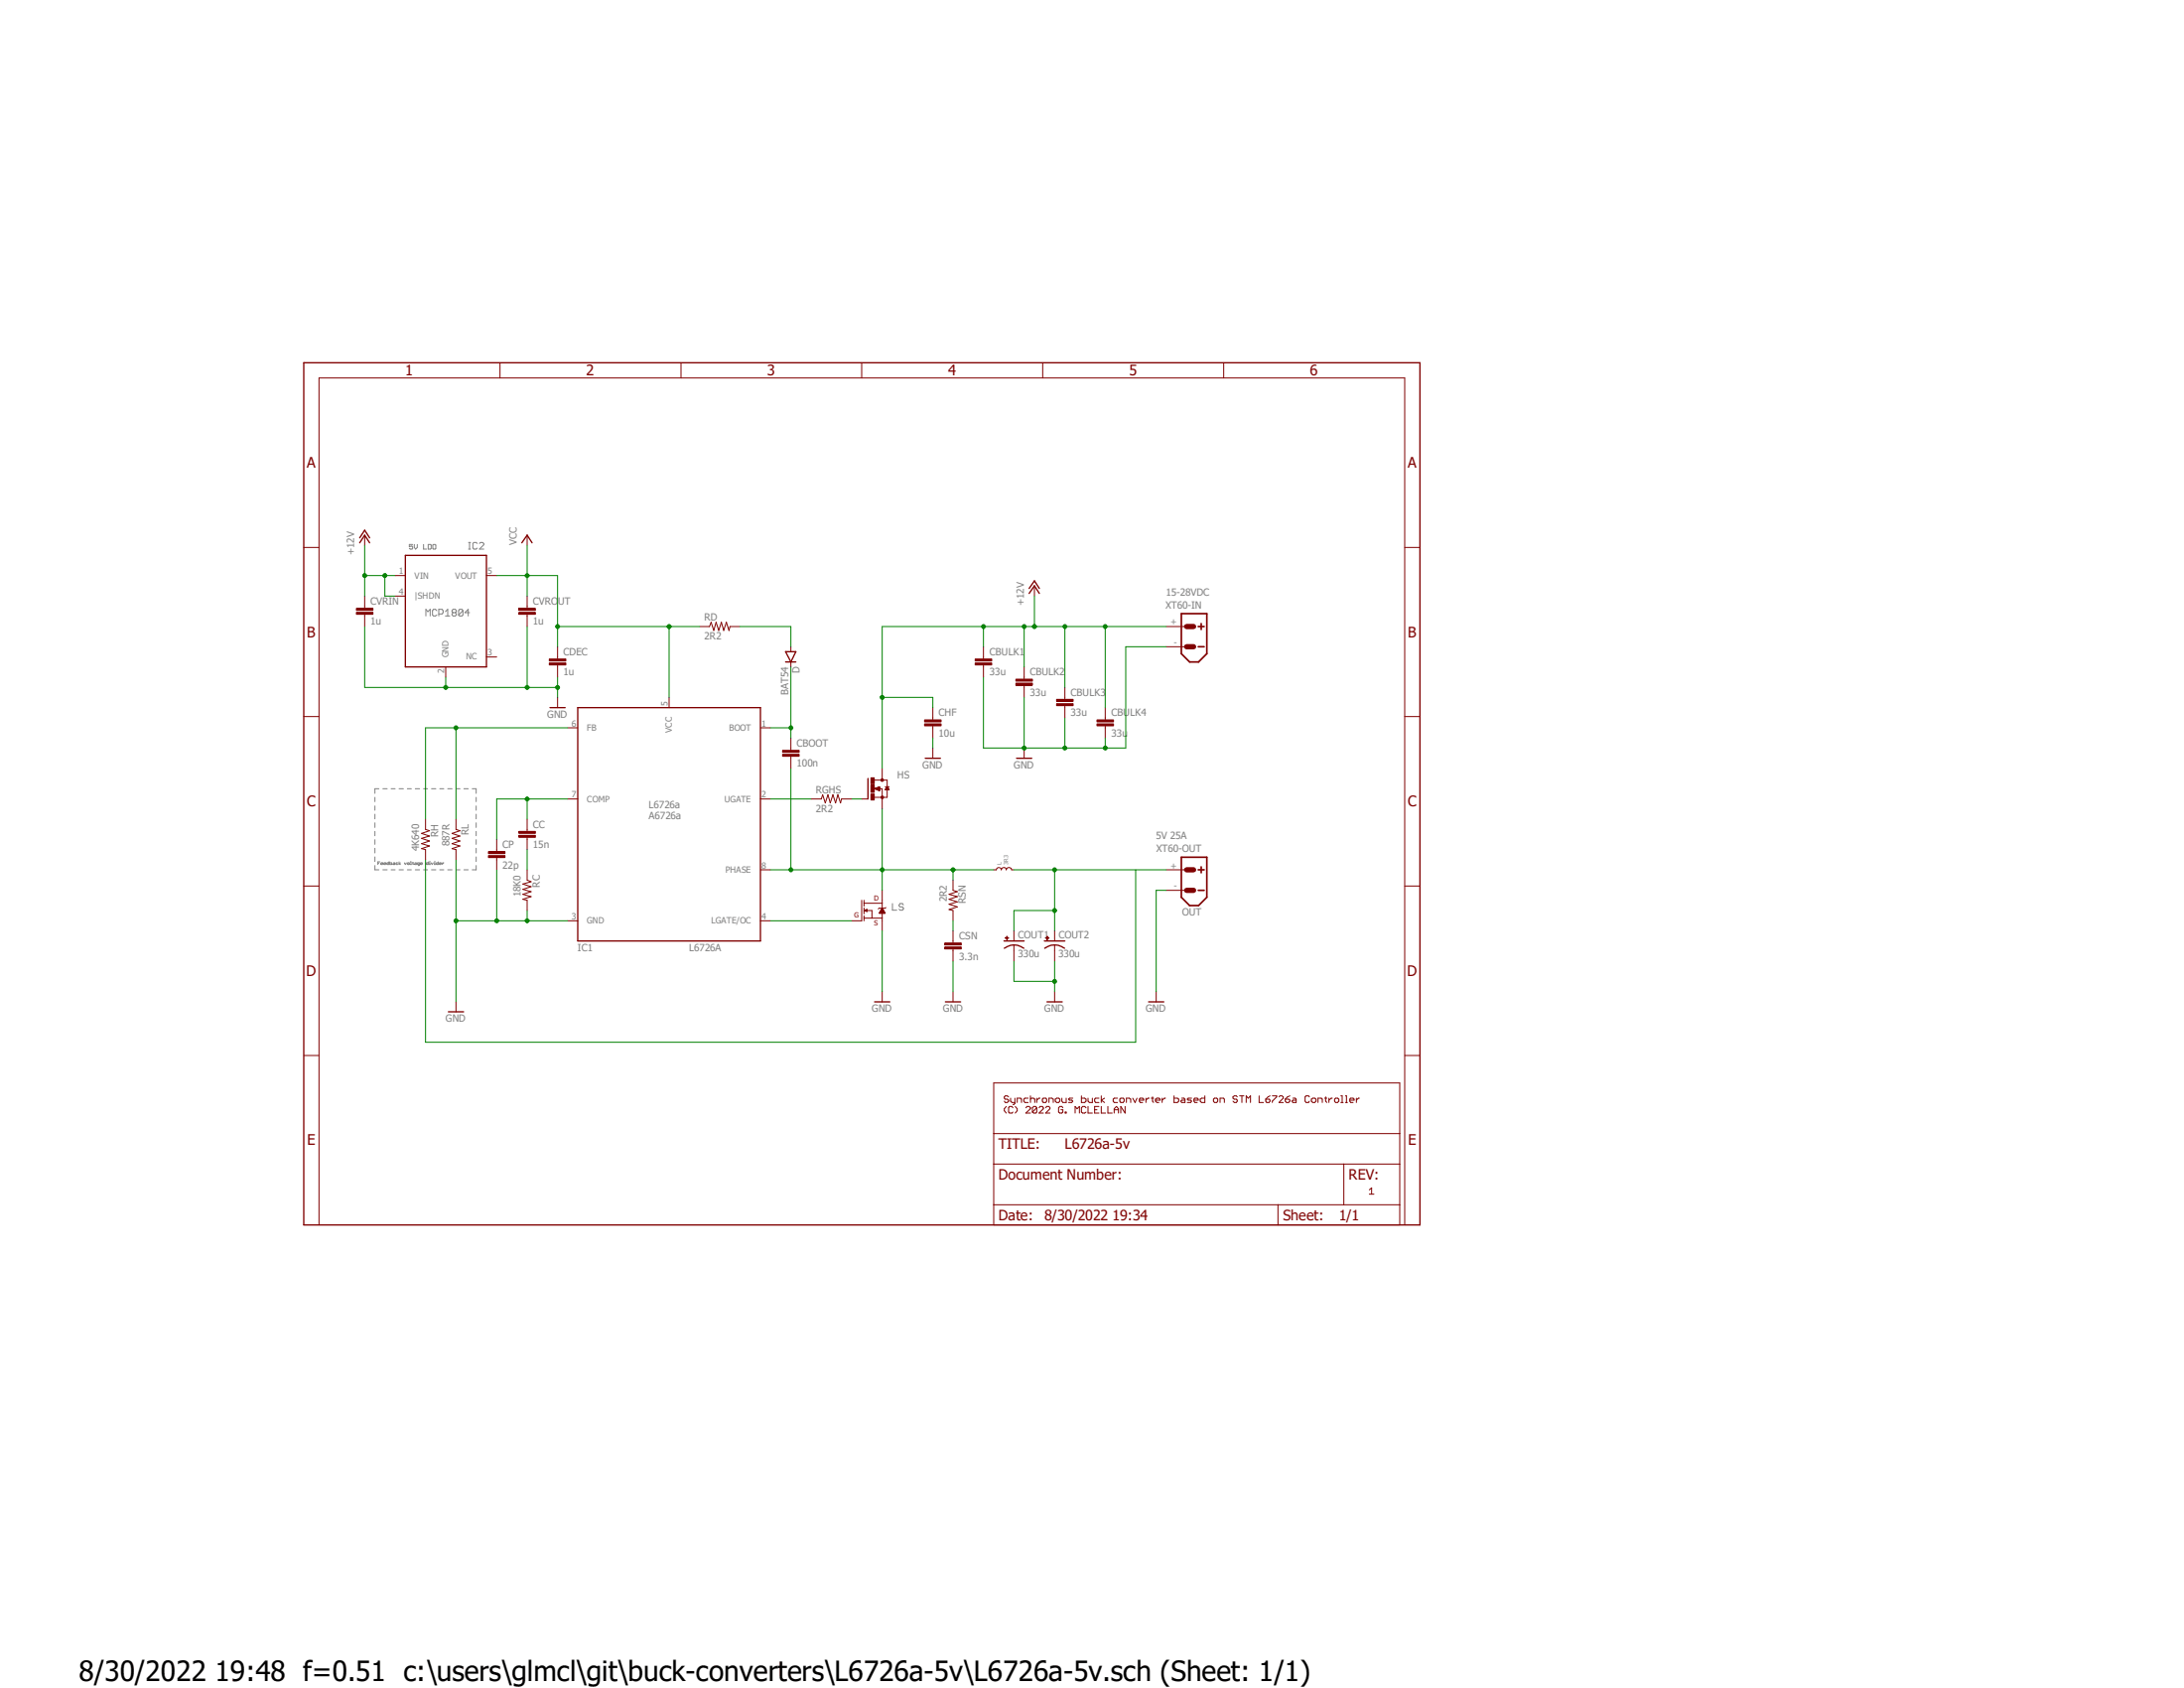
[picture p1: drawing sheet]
<svg xmlns="http://www.w3.org/2000/svg" width="279mm" height="216mm" viewBox="0 0 279 216" stroke-linecap="round" stroke-linejoin="round" font-family="sans-serif">
<g fill="none" stroke="#808080" stroke-width=".13">
<path d="M52.8 69.6h-.4v.3l.2-.1 .2 .1-.1 .3-.3-.1M53 69.6v.4l.2 .2 .2-.2v-.4M54.2 69.6v.6h.4M54.5 78.8v-.9l.2 .3 .3-.3v.9M54.8 69.6h.3l.1 .1v.4l-.1 .1h-.3zM55.4 69.7l.1-.1 .3 .1v.4l-.1 .1-.3-.1zM55.9 78.1l-.2-.2h-.2l-.2 .2v.6l.2 .1h.2l.2-.1M56.1 78.5h.5l.1-.1v-.3l-.1-.2h-.5v.9M57 78.8h.5M57 78.2l.3-.3v.9M58 78.4l-.2-.2 .2-.3h.3l.1 .2-.1 .3M58 78.4l-.2 .1 .2 .3h.3l.1-.1-.1-.3"/>
<path d="M58 78.4h.3M59.2 78.1l-.1-.2h-.3l-.1 .2v.6M59.2 78.1v.6l-.1 .1h-.3l-.1-.1M59.2 78.1l-.5 .6M59.9 70.2h.3M59.9 69.4h.3M60.1 78.4h-.6l.4-.5v.9M60.1 69.4v.8M61 69.5l-.1-.1h-.3l-.1 .1v.6l.1 .1h.3l.1-.1M61.3 69.5l.2-.1h.2l.2 .1v.2l-.6 .5h.6M48 110.7v.6h.5M48 102v.5"/>
<path d="M48 103.1v.5M48 104.1v.6M48 105.2v.6M48 106.3v.6M48 107.4v.6M48 108.5v.6M48 109.6v.6M48.3 110.4h.2M48.5 100.9h-.5v.6M48.6 110.2h-.3v.4M48.7 110.5h.3l-.1-.1h-.2v.1l.2 .1M49 100.9h.5"/>
<path d="M49 111.3h.5M49.1 110.5h.3l-.1-.1h-.2v.1l.2 .1M49.7 110.2v.4l-.2-.1v-.1h.2M49.9 110.2v.4l.2-.1v-.1h-.2M50 100.9h.5M50 111.3h.5M50.3 110.4h.2v.2l-.3-.1h.3M50.9 110.4h-.2v.2h.2M51.1 100.9h.5M51.1 111.3h.5M51.1 110.2v.4M51.2 110.4l-.1 .1 .1 .1"/>
<path d="M51.7 110.4l.2 .2 .1-.2M52.1 100.9h.5M52.1 111.3h.5M52.1 110.4h.2l.1 .1-.2 .1zM52.5 110.2h.1v.4M52.5 110.6h.1M52.7 110.4h.2M52.8 110.3l.1 .3M53.1 110.4h.2v.2l-.3-.1h.3M53.1 100.9h.6M53.1 111.3h.6M53.6 110.6l-.2-.1v-.1h.2v.3h-.1"/>
<path d="M53.8 110.5h.2v-.1h-.2v.1l.2 .1M54.2 100.9h.5M54.2 111.3h.5M54.8 110.2v.4l-.3-.1v-.1h.3M54.9 110.6h.1M54.9 110.4h.1v.2M55 110.2h.1M55.2 110.4l.1 .2 .1-.2M55.2 100.9h.6M55.2 111.3h.6M55.5 110.6h.2M55.5 110.4h.1v.2"/>
<path d="M55.6 110.2h.1M56 110.2v.4l-.2-.1v-.1h.2M56.2 110.5h.2v-.1h-.2v.1l.2 .1M56.3 100.9h.5M56.3 111.3h.5M56.6 110.4v.2M56.8 110.4l-.2 .1M57.3 100.9h.5M57.3 111.3h.5M58.3 100.9h.5M58.3 111.3h.5M59.4 100.9h.5"/>
<path d="M59.4 111.3h.5M60.4 100.9h.5v.6M60.9 102v.5M60.9 103.1v.5M60.9 104.1v.6M60.9 105.2v.6M60.9 106.3v.6M60.9 107.4v.6M60.9 108.5v.6M60.9 109.6v.6M60.9 110.7v.6h-.5M114.2 115.6v.8h.5"/>
<path d="M115.6 115.7l-.2-.1h-.3l-.1 .3 .1 .1h.3l.2 .1v.2l-.2 .1h-.3l-.1-.1"/>
</g>
<g fill="none" stroke="#800000" stroke-width=".13">
<path d="M45.6 78.3h2.1v.3h-2.1zM45.6 77.8h2.1v.3h-2.1zM46.7 68.5v1.3M46.7 76.2v1.6M46.7 78.6v1.5M66.4 78.3h2.1v.3h-2.1zM66.4 77.8h2.1v.3h-2.1zM67.4 68.5v1.3M67.4 76.2v1.6M67.4 78.6v1.5M132.3 74.9v1.3M70.3 84.8h2.1v.2h-2.1z"/>
<path d="M70.3 84.3h2.1v.2h-2.1zM71.3 82.7v1.6M71.3 85v1.6M71.3 89.2v1.3M72.6 93.1h1.3M85.6 89.2v1.3M89.5 80.1h1.3l.2-.5 .3 1 .3-1 .3 1 .4-1 .3 1 .3-1 .4 1 .1-.5h1.3M97.3 93.1h1.3M100.1 96.5h2.1v.2h-2.1zM100.1 96h2.1v.2h-2.1zM101.2 82.7v.7M101.2 84.7v.6"/>
<path d="M101.2 94.4v1.6M101.2 96.7v1.6M118.3 92.6h2.1v.2h-2.1zM118.3 92.1h2.1v.2h-2.1zM119.3 90.5v1.6M119.3 92.8v1.6M119.3 95.7v1.3M72.6 102.2h1.3M72.6 117.8h1.3M97.3 102.2h1.3M97.3 111.3h1.3M97.3 117.8h1.3"/>
<path d="M103.8 102.2h1.3l.1-.6 .4 1.1 .3-1.1 .3 1.1 .4-1.1 .3 1.1 .3-1.1 .3 1.1 .2-.5h1.3M121.9 112.6v1.3l.6 .1-1.1 .4 1.1 .3-1.1 .3 1.1 .4-1.1 .3 1.1 .3-1.1 .3 .5 .2v1.3M121.9 119v1.6M112.9 126.8v1.3M120.9 121.1h2.1v.3h-2.1zM120.9 120.6h2.1v.3h-2.1zM121.9 121.4v1.5M121.9 126.8v1.3M129.7 120.9v.7M128.7 141.5l-.2 .3v.3l.2 .3M129 140.3l-.1-.1h-.3l-.1 .1v.2l.1 .1h.3l.1 .1-.1 .3h-.3l-.1-.2M129.3 140.5v.3l.2 .2h.3"/>
<path d="M129.6 141.7l-.1-.2h-.3l-.2 .2v.5l.2 .2h.3l.1-.2M129.8 140.5v.6l-.2 .2M129.9 141.5l.2 .3v.3l-.2 .3M130.1 141v-.5h.5l.1 .1v.4M131.2 141.7l.2-.2h.3l.1 .2v.1l-.6 .6h.6M131.5 140.5h-.4l-.1 .1v.2l.1 .2h.4M131.8 140.6l.2-.1h.2l.2 .1v.4M131.8 140.2v.8M132.6 140.5v.5M132.6 141.7v.5l-.1 .2h-.3l-.1-.2M132.6 141.7l-.1-.2h-.3l-.1 .2v.5M132.6 141.7l-.5 .5"/>
<path d="M132.9 141.7l.2-.2h.2l.2 .3-.6 .6h.6M133.1 140.5h-.2l-.3 .2M133.3 140.6l.2-.1h.3l.1 .1v.2l-.1 .2h-.3l-.2-.2zM133.8 141.7l.1-.2h.3l.1 .3-.5 .6h.5M134.2 141v-.5h.4l.1 .1v.4M135 140.6l.2-.1h.2l.2 .1v.2l-.2 .2h-.2l-.2-.2zM135.8 140.5v.3l.2 .2h.4v-.5M136 141.7l-.2-.2h-.2l-.2 .2v.5l.2 .2h.2l.2-.2v-.3h-.3M136.3 142.2h.1v.2h-.1zM137.2 140.5h-.4l-.1 .1 .5 .2-.1 .2h-.4M137.5 142.4v-.9l.3 .3 .3-.3v.9M138.3 140.2v.8h.5l.1-.2v-.2l-.1-.1h-.5"/>
<path d="M138.9 141.7l-.1-.2h-.3l-.2 .2v.5l.2 .2h.3l.1-.2M139.2 140.5v.3l.2 .2h.3v-.5M139.2 141.5v.9h.5M140 141.9h.3M140.6 140.5h-.4l-.2 .1v.2l.2 .2h.4M140.6 141.5h-.6v.9h.6M140.9 140.2v.8M140.9 141.5v.9h.5M141.3 140.5l-.4 .2 .4 .3M141.7 141.5v.9h.6M142.5 141.9h.6M142.5 142.4v-.6l.3-.3 .3 .3v.6"/>
<path d="M143 140.5h-.5l-.1 .1v.2l.1 .2h.5M143.3 140.6l.1-.1h.3l.1 .1v.2l-.1 .2h-.3l-.1-.2zM143.9 141.5v.9l-.5-.9v.9M144.1 141v-.5h.4l.2 .1v.4M144.9 140.5l.3 .5 .3-.5M145.8 140.7h.5l-.1-.2h-.3l-.1 .1v.2l.1 .2h.3M146.6 140.5v.5M147 140.5h-.1l-.3 .2M147.3 140.5h.3M147.4 140.3v.5l.2 .2M147.8 140.7h.6v-.1l-.1-.1h-.3l-.2 .1v.2l.2 .2h.3M148.7 140.5v.5"/>
<path d="M149.1 140.5h-.1l-.3 .2M150.2 140.2v.8h.4l.2-.2v-.2l-.2-.1h-.4M151.2 140.5h.3l.1 .1v.4h-.4l-.2-.2 .2-.1h.4M152.4 140.5h-.4l-.1 .1 .5 .2-.1 .2h-.4M152.7 140.7h.6l-.1-.2h-.3l-.2 .1v.2l.2 .2h.3M154.1 140.2v.8h-.4l-.2-.2v-.2l.2-.1h.4M155.2 140.6l.2-.1h.3l.1 .1v.2l-.1 .2h-.3l-.2-.2zM156.1 141v-.5h.4l.1 .1v.4M158.3 140.3l-.1-.1h-.3l-.2 .1v.2l.6 .2-.1 .3h-.3l-.2-.2M158.6 140.2h.5M158.9 140.2v.8M159.4 141v-.8l.3 .3 .3-.3v.8"/>
<path d="M161.1 140.2v.8h.5M161.9 140.6h.4l.2 .2-.2 .2h-.2l-.2-.2zM162.5 140.2l-.6 .4M162.8 140.2h.5v.1l-.5 .5v.2M163.6 140.3l.1-.1h.3l.2 .1v.2l-.6 .5h.6M164.4 140.6h.4l.2 .1v.1l-.2 .2h-.2l-.2-.2zM165 140.2l-.3 .1-.3 .3M165.4 140.5h.3l.1 .1v.4h-.4l-.1-.2 .1-.1h.4M167.5 140.3l-.1-.1h-.3l-.1 .1v.5l.1 .2h.3l.1-.2M167.8 140.6l.1-.1h.3l.2 .1v.2l-.2 .2h-.3l-.1-.2zM168.6 141v-.5h.4l.2 .1v.4M169.5 140.5h.3"/>
<path d="M169.6 140.3v.5l.2 .2M170 140.5v.5M170.4 140.5h-.1l-.3 .2M170.7 140.6l.2-.1h.2l.2 .1v.2l-.2 .2h-.2l-.2-.2zM171.5 140.2h.2v.8M171.5 141h.3M172.1 140.2h.2v.8M172.1 141h.3M172.7 140.7h.5l-.1-.2h-.3l-.1 .1v.2l.1 .2h.3M173.5 140.5v.5M173.9 140.5h-.1l-.3 .2M175.2 152.2l.3-.3v.8"/>
<path d="M175.2 152.7h.6"/>
</g>
<g fill="none" stroke="#800000" stroke-width=".17">
<path d="M46 69.4l.7-.9 .6 .9M46 68.8l.7-1 .6 1M66.8 69.4l.6-.9 .7 .9M131.7 75.9l.6-1 .7 1M131.7 75.3l.6-1 .7 1M70.4 90.5h1.9M73.9 90.5h23.4v29.9h-23.4zM100.5 83.4h1.3l-.6 1.3zM100.5 84.7h1.3M118.4 97h1.9M111.9 128.1h1.9M120.9 128.1h2"/>
<path d="M128.4 120.4h2.6M128.5 121.3a2.05 2.05 0 0 1 2.5 0"/>
</g>
<path d="M45.6 78.4h2.1M45.6 77.9h2.1M66.4 78.4h2.1M66.4 77.9h2.1M70.3 84.9h2.1M70.3 84.4h2.1M100.1 96.6h2.1M100.1 96.1h2.1M118.3 92.7h2.1M118.3 92.2h2.1M120.9 121.2h2.1M120.9 120.7h2.1" fill="none" stroke="#800000" stroke-width=".25"/>
<path d="M128.6 119.9h.4v.1h-.4z" fill-rule="evenodd" fill="#800000"/>
<path d="M128.6 119.9h.4v.1h-.4z" fill="none" stroke="#800000" stroke-width=".13"/>
<path d="M128.8 119.8h.1v.4h-.1z" fill-rule="evenodd" fill="#800000"/>
<path d="M131 95.7v1.3M128.8 119.8h.1v.4h-.1zM129.7 119v1.4M129.7 121.6v1.3M134.9 120.9v.7" fill="none" stroke="#800000" stroke-width=".13"/>
<path d="M130 97h2M133.6 120.4h2.6M133.6 121.3a2.12 2.12 0 0 1 2.6 0" fill="none" stroke="#800000" stroke-width=".17"/>
<path d="M133.8 119.9h.4v.1h-.4z" fill-rule="evenodd" fill="#800000"/>
<path d="M133.8 119.9h.4v.1h-.4z" fill="none" stroke="#800000" stroke-width=".13"/>
<path d="M133.9 119.8h.1v.4h-.1z" fill-rule="evenodd" fill="#800000"/>
<g fill="none" stroke="#800000" stroke-width=".13">
<path d="M111.8 99.8h1.7v.8M112.9 99.6v.2M124.8 84.8h2.1v.2h-2.1zM124.8 84.3h2.1v.2h-2.1zM125.8 82.7v1.6M125.8 85v1.6M130 87.4h2.1v.2h-2.1zM130 86.9h2.1v.2h-2.1zM131 85.3v1.6M131 87.6v1.6M135.2 90h2.1v.3h-2.1zM135.2 89.5h2.1v.2h-2.1z"/>
<path d="M136.2 87.9v1.6M136.2 90.3v1.5M140.3 92.6h2.2v.2h-2.2zM140.3 92.1h2.2v.2h-2.2zM141.4 90.5v1.6M141.4 92.8v1.6M149.2 80.1h2.6M149.2 82.7h2.6M54.4 104.8v1.3l.5 .2-1 .3 1 .3-1 .3 1 .4-1 .3 1 .3-1 .3 .5 .2v1.3M58.3 104.8v1.3l.5 .2-1 .3 1 .3-1 .3 1 .4-1 .3 1 .3-1 .3 .5 .2v1.3M62.5 109.4h2.1v.3h-2.1zM62.5 108.9h2.1v.3h-2.1z"/>
<path d="M63.5 107.4v1.5M63.5 109.7v1.6M66.4 106.8h2.1v.3h-2.1zM66.4 106.3h2.1v.3h-2.1zM67.4 104.8v1.5M67.4 107.1v1.6M67.4 111.3v1.3l.5 .2-1 .3 1 .3-1 .3 1 .3-1 .4 1 .3-1 .3 .5 .1v1.4M110.2 115.1v2.7h-1.2M110.2 102.2h.8M110.5 115.1v.8M110.5 116.1v.8M110.5 117.1v.7"/>
<path d="M110.5 117.4h2.4M110.5 115.5h2.4M110.5 116.5l.4-.2v.3zM110.6 116.5h.9v.9M110.6 116.4h.3M110.7 116.5h.2M110.7 116.4h.2M110.8 116.5h.1M110.9 116.3h.1M111.8 100.9h1.1v1.3M112.5 116.8h.7M112.5 116.7h.7"/>
<path d="M112.6 116.7h.6M112.6 116.6h.5M112.6 116.5h.5M112.7 116.5h.3M112.7 116.4h.3M112.7 116.3h.2M112.8 116.3h.1M112.8 116.2h.1M112.9 113.9v2.3M112.9 116.8v2.2M112.9 116.2l.3 .6h-.7zM113.2 100.6h.5"/>
<path d="M113.3 116.1l-.1 .1h-.7h-.1M113.5 101v1h-1.7M127.1 111.3h.4a.32 .32 0 0 1 .3-.3 .32 .32 0 0 1 .3 .3 .32 .32 0 0 1 .3-.3 .32 .32 0 0 1 .3 .3 .34 .34 0 0 1 .4-.3 .34 .34 0 0 1 .3 .3h.3M133.9 119.8h.1v.4h-.1zM134.9 119v1.4M149.2 111.3h2.6M149.2 113.9h2.6M58.3 128.1v1.3M134.9 121.6v1.3M134.9 126.8v1.3M147.9 126.8v1.3"/>
</g>
<path d="M111 99.6v2.6M57.4 129.4h1.9M133.9 128.1h2M146.9 128.1h2" fill="none" stroke="#800000" stroke-width=".17"/>
<path d="M124.8 84.9h2.1M124.8 84.4h2.1M130 87.5h2.1M130 87h2.1M135.2 90.1h2.1M135.2 89.6h2.1M140.3 92.7h2.2M140.3 92.2h2.2M62.5 109.6h2.1M62.5 109.1h2.1M66.4 107h2.1M66.4 106.5h2.1" fill="none" stroke="#800000" stroke-width=".25"/>
<path d="M151.1 78.5h3.3v5.1l-1.1 1.1h-1.1l-1.1-1.1zM153.7 79.8v.7M153.3 80.1h.8M153.3 82.7h.8M151.1 109.6h3.3v5.2l-1.1 1h-1.1l-1.1-1zM153.3 111.3h.8M153.3 113.9h.8M153.7 110.9v.7" fill="none" stroke="#800000" stroke-width=".21"/>
<path d="M151.8 80.1h.9M151.8 82.7h.9M151.8 111.3h.9M151.8 113.9h.9" fill="none" stroke="#800000" stroke-width=".68"/>
<circle cx="112.9" cy="99.8" r=".17" fill="#800000"/>
<circle cx="112.9" cy="99.8" r=".17" fill="none" stroke="#800000" stroke-width=".13"/>
<circle cx="112.9" cy="102" r=".17" fill="#800000"/>
<circle cx="112.9" cy="102" r=".17" fill="none" stroke="#800000" stroke-width=".13"/>
<path d="M111.4 101.6h.4v.7h-.4z" fill-rule="evenodd" fill="#800000"/>
<path d="M111.4 101.6h.4v.7h-.4z" fill="none" stroke="#800000" stroke-width=".13"/>
<path d="M111.4 99.5h.4v.7h-.4z" fill-rule="evenodd" fill="#800000"/>
<path d="M111.4 99.5h.4v.7h-.4z" fill="none" stroke="#800000" stroke-width=".13"/>
<path d="M111.4 100.4h.4v.9h-.4z" fill-rule="evenodd" fill="#800000"/>
<g fill="none" stroke="#800000" stroke-width=".13">
<path d="M64 46.4v1.9M87.1 46.4v1.9M110.2 46.4v1.9M133.4 46.4v1.9M156.5 46.4v1.9M38.9 70h1.9M50.5 73.6h1.4M50.5 76.2h1.4M62.2 73.6h1.3M179.7 70h2M38.9 91.7h1.9M57 85.3v1.3"/>
<path d="M62.2 84h1.3M112.9 98.3v1.3M179.7 91.7h2M38.9 113.3h1.9M111.4 100.4h.4v.9h-.4zM111.9 100.9l.6-.3v.5zM111.9 100.9h.6M111.9 100.8h.6M112 100.9h.5M112.1 101h.4M112.1 100.8h.4M112.2 101h.3"/>
<path d="M112.2 100.8h.3M112.3 100.7h.2M112.3 101h.2M112.4 101.1h.1M112.4 100.7h.1M112.5 101.1h.1M112.9 102.2v1.3M113.3 101h.4M113.3 100.9h.4M113.3 100.8h.4M113.4 100.8h.2M113.5 100.7h.1"/>
<path d="M113.5 100.6l.2 .4h-.5zM179.7 113.3h2M38.9 135h1.9M127.1 138.5h52v18.2h-52zM179.7 135h2M40.8 156.7v-108.4h138.9v108.4M127.1 148.9h52M127.1 154.1h52M127.1 145h52M163.5 154.1v2.6M171.9 148.9v5.2"/>
</g>
<path d="M38.9 46.4h142.8v110.3h-142.8zM51.9 71h10.3v14.3h-10.3z" fill="none" stroke="#800000" stroke-width=".17"/>
<path d="M63.5 73.6h3.9M67.4 69.8v6.4" fill="none" stroke="#008000" stroke-width=".13"/>
<circle cx="67.4" cy="73.6" r=".25" fill="#008000"/>
<g fill="none" stroke="#008000" stroke-width=".13">
<path d="M71.3 73.6v9.1M71.3 80.1h14.3"/>
<circle cx="67.4" cy="73.6" r=".25"/>
</g>
<circle cx="71.3" cy="80.1" r=".25" fill="#008000"/>
<g fill="none" stroke="#008000" stroke-width=".13">
<path d="M89.5 80.1h-3.9v9.1"/>
<circle cx="71.3" cy="80.1" r=".25"/>
</g>
<circle cx="85.6" cy="80.1" r=".25" fill="#008000"/>
<g fill="none" stroke="#008000" stroke-width=".13">
<path d="M67.4 73.6h3.9M132.3 76.2v3.9h-19.4v18.2M112.9 89.2h6.4v1.3"/>
<circle cx="85.6" cy="80.1" r=".25"/>
</g>
<circle cx="112.9" cy="89.2" r=".25" fill="#008000"/>
<g fill="none" stroke="#008000" stroke-width=".13">
<path d="M125.8 80.1v2.6"/>
<circle cx="112.9" cy="89.2" r=".25"/>
</g>
<circle cx="125.8" cy="80.1" r=".25" fill="#008000"/>
<g fill="none" stroke="#008000" stroke-width=".13">
<path d="M131 80.1v5.2"/>
<circle cx="125.8" cy="80.1" r=".25"/>
</g>
<circle cx="131" cy="80.1" r=".25" fill="#008000"/>
<g fill="none" stroke="#008000" stroke-width=".13">
<path d="M132.3 80.1h3.9v7.8"/>
<circle cx="131" cy="80.1" r=".25"/>
</g>
<circle cx="132.3" cy="80.1" r=".25" fill="#008000"/>
<g fill="none" stroke="#008000" stroke-width=".13">
<path d="M141.4 80.1h7.8"/>
<circle cx="132.3" cy="80.1" r=".25"/>
</g>
<circle cx="136.2" cy="80.1" r=".25" fill="#008000"/>
<g fill="none" stroke="#008000" stroke-width=".13">
<path d="M136.2 80.1h5.2v10.4"/>
<circle cx="136.2" cy="80.1" r=".25"/>
</g>
<circle cx="141.4" cy="80.1" r=".25" fill="#008000"/>
<g fill="none" stroke="#008000" stroke-width=".13">
<path d="M46.7 69.8v6.4M49.2 73.6h1.3"/>
<circle cx="141.4" cy="80.1" r=".25"/>
</g>
<circle cx="46.7" cy="73.6" r=".25" fill="#008000"/>
<g fill="none" stroke="#008000" stroke-width=".13">
<path d="M46.7 73.6h2.5v2.6h1.3"/>
<circle cx="46.7" cy="73.6" r=".25"/>
</g>
<circle cx="49.2" cy="73.6" r=".25" fill="#008000"/>
<g fill="none" stroke="#008000" stroke-width=".13">
<path d="M119.3 94.4v1.3M125.8 86.6v9.1h5.2v-6.5M112.9 119v7.8M121.9 122.9v3.9"/>
<circle cx="49.2" cy="73.6" r=".25"/>
</g>
<circle cx="131" cy="95.7" r=".25" fill="#008000"/>
<g fill="none" stroke="#008000" stroke-width=".13">
<path d="M136.2 91.8v3.9h-5.2M149.2 82.7h-5.2v13h-2.6"/>
<circle cx="131" cy="95.7" r=".25"/>
</g>
<circle cx="136.2" cy="95.7" r=".25" fill="#008000"/>
<g fill="none" stroke="#008000" stroke-width=".13">
<path d="M141.4 94.4v1.3h-5.2"/>
<circle cx="136.2" cy="95.7" r=".25"/>
</g>
<circle cx="141.4" cy="95.7" r=".25" fill="#008000"/>
<g fill="none" stroke="#008000" stroke-width=".13">
<path d="M129.7 122.9v2.6h5.2M134.9 122.9v3.9"/>
<circle cx="141.4" cy="95.7" r=".25"/>
</g>
<circle cx="134.9" cy="125.5" r=".25" fill="#008000"/>
<g fill="none" stroke="#008000" stroke-width=".13">
<path d="M67.4 116.5v1.3M72.6 117.8h-14.3v10.3"/>
<circle cx="134.9" cy="125.5" r=".25"/>
</g>
<circle cx="67.4" cy="117.8" r=".25" fill="#008000"/>
<g fill="none" stroke="#008000" stroke-width=".13">
<path d="M58.3 110v7.8"/>
<circle cx="67.4" cy="117.8" r=".25"/>
</g>
<circle cx="58.3" cy="117.8" r=".25" fill="#008000"/>
<g fill="none" stroke="#008000" stroke-width=".13">
<path d="M63.5 111.3v6.5"/>
<circle cx="58.3" cy="117.8" r=".25"/>
</g>
<circle cx="63.5" cy="117.8" r=".25" fill="#008000"/>
<g fill="none" stroke="#008000" stroke-width=".13">
<path d="M46.7 80.1v7.8h20.7v-7.8M149.2 113.9h-1.3v12.9"/>
<circle cx="63.5" cy="117.8" r=".25"/>
</g>
<circle cx="57" cy="87.9" r=".25" fill="#008000"/>
<g fill="none" stroke="#008000" stroke-width=".13">
<path d="M57 86.6v1.3M67.4 87.9h3.9M71.3 86.6v2.6"/>
<circle cx="57" cy="87.9" r=".25"/>
</g>
<circle cx="67.4" cy="87.9" r=".25" fill="#008000"/>
<circle cx="67.4" cy="87.9" r=".25" fill="none" stroke="#008000" stroke-width=".13"/>
<circle cx="71.3" cy="87.9" r=".25" fill="#008000"/>
<g fill="none" stroke="#008000" stroke-width=".13">
<path d="M98.6 93.1h2.6M101.2 85.3v9.1"/>
<circle cx="71.3" cy="87.9" r=".25"/>
</g>
<circle cx="101.2" cy="93.1" r=".25" fill="#008000"/>
<g fill="none" stroke="#008000" stroke-width=".13">
<path d="M134.9 116.5h-5.2v2.5M134.9 111.3v7.7"/>
<circle cx="101.2" cy="93.1" r=".25"/>
</g>
<circle cx="134.9" cy="116.5" r=".25" fill="#008000"/>
<g fill="none" stroke="#008000" stroke-width=".13">
<path d="M54.4 110v23.3h90.9v-22M129.7 111.3h19.5"/>
<circle cx="134.9" cy="116.5" r=".25"/>
</g>
<circle cx="134.9" cy="111.3" r=".25" fill="#008000"/>
<g fill="none" stroke="#008000" stroke-width=".13">
<path d="M58.3 93.1v11.7M72.6 93.1h-18.2v11.7M98.6 102.2h5.2M109 102.2h1.2M121.9 117.8v1.2"/>
<circle cx="134.9" cy="111.3" r=".25"/>
</g>
<circle cx="58.3" cy="93.1" r=".25" fill="#008000"/>
<g fill="none" stroke="#008000" stroke-width=".13">
<path d="M67.4 102.2v2.6M72.6 102.2h-9.1v5.2"/>
<circle cx="58.3" cy="93.1" r=".25"/>
</g>
<circle cx="67.4" cy="102.2" r=".25" fill="#008000"/>
<g fill="none" stroke="#008000" stroke-width=".13">
<path d="M67.4 108.7v2.6M112.9 103.5v10.4M121.9 111.3v1.3"/>
<circle cx="67.4" cy="102.2" r=".25"/>
</g>
<circle cx="112.9" cy="111.3" r=".25" fill="#008000"/>
<g fill="none" stroke="#008000" stroke-width=".13">
<path d="M101.2 98.3v13M112.9 111.3h9"/>
<circle cx="112.9" cy="111.3" r=".25"/>
</g>
<circle cx="101.2" cy="111.3" r=".25" fill="#008000"/>
<g fill="none" stroke="#008000" stroke-width=".13">
<path d="M98.6 111.3h14.3M121.9 111.3h5.2"/>
<circle cx="101.2" cy="111.3" r=".25"/>
</g>
<circle cx="121.9" cy="111.3" r=".25" fill="#008000"/>
<g fill="none" stroke="#008000" stroke-width=".13">
<path d="M94.7 80.1h6.5v2.6M98.6 117.8h10.4"/>
<circle cx="121.9" cy="111.3" r=".25"/>
</g>
<text font-size="3.6" x="10.1" y="215">8/30/2022 19:48 f=0.51 c:\users\glmcl\git\buck-converters\L6726a-5v\L6726a-5v.sch (Sheet: 1/1)</text>
<g font-size="1.9" fill="#800000">
<text x="51.9" y="48">1</text>
<text x="75" y="48">2</text>
<text x="98.2" y="48">3</text>
<text x="121.3" y="48">4</text>
<text x="144.5" y="48">5</text>
<text x="167.6" y="48">6</text>
<text x="39.3" y="59.8">A</text>
<text x="180.1" y="59.8">A</text>
<text x="39.3" y="81.5">B</text>
<text x="180.1" y="81.5">B</text>
<text x="39.3" y="103.1">C</text>
<text x="180.1" y="103.1">C</text>
<text x="39.2" y="124.8">D</text>
<text x="180" y="124.8">D</text>
<text x="39.3" y="146.5">E</text>
<text x="180.2" y="146.5">E</text>
</g>
<g font-size="1.8" fill="#800000">
<text x="127.8" y="146.9">TITLE:</text>
<text x="136.2" y="146.9">L6726a-5v</text>
<text x="127.8" y="150.8">Document Number:</text>
<text x="172.5" y="150.8">REV:</text>
<text x="127.8" y="156">Date:</text>
<text x="133.6" y="156">8/30/2022 19:34</text>
<text x="164.1" y="156">Sheet:</text>
<text x="171.3" y="156">1/1</text>
</g>
<g font-size="1.3" fill="#808080">
<text x="45.3" y="71" transform="rotate(-90 45.3 71)">+12V</text>
<text x="66.1" y="69.8" transform="rotate(-90 66.1 69.8)">VCC</text>
<text x="47.4" y="77.3">CVRIN</text>
<text x="68.2" y="77.3">CVROUT</text>
<text x="131" y="77.5" transform="rotate(-90 131 77.5)">+12V</text>
<text x="149.1" y="77.8">XT60-IN</text>
<text x="149.2" y="76.2">15-28VDC</text>
<text x="47.4" y="79.9">1u</text>
<text x="68.2" y="79.9">1u</text>
<text x="72.1" y="83.8">CDEC</text>
<text x="90.1" y="81.8">2R2</text>
<text x="90.1" y="79.4">RD</text>
<text x="126.6" y="83.8">CBULK1</text>
<text x="72.1" y="86.4">1u</text>
<text x="100.9" y="88.9" transform="rotate(-90 100.9 88.9)">BAT54</text>
<text x="102.3" y="86.1" transform="rotate(-90 102.3 86.1)">D</text>
<text x="126.6" y="86.4">33u</text>
<text x="131.8" y="89">33u</text>
<text x="131.8" y="86.4">CBULK2</text>
<text x="137" y="89">CBULK3</text>
<text x="70" y="91.8">GND</text>
<text x="101.9" y="95.5">CBOOT</text>
<text x="120.1" y="94.2">10u</text>
<text x="120.1" y="91.6">CHF</text>
<text x="137" y="91.6">33u</text>
<text x="142.2" y="94.2">33u</text>
<text x="142.2" y="91.6">CBULK4</text>
<text x="101.9" y="98.1">100n</text>
<text x="104.4" y="101.4">RGHS</text>
<text x="114.8" y="99.6">HS</text>
<text x="118" y="98.3">GND</text>
<text x="129.7" y="98.3">GND</text>
<text x="56.1" y="107.1" transform="rotate(-90 56.1 107.1)">RH</text>
<text x="60" y="106.8" transform="rotate(-90 60 106.8)">RL</text>
<text x="68.2" y="105.9">CC</text>
<text x="83" y="103.4">L6726a</text>
<text x="83" y="104.8">A6726a</text>
<text x="104.4" y="103.9">2R2</text>
<text x="147.9" y="107.4">5V 25A</text>
<text x="53.6" y="108.9" transform="rotate(-90 53.6 108.9)">4K640</text>
<text x="57.5" y="108.2" transform="rotate(-90 57.5 108.2)">887R</text>
<text x="64.3" y="111.1">22p</text>
<text x="64.3" y="108.5">CP</text>
<text x="68.2" y="108.5">15n</text>
<text x="69.1" y="113.5" transform="rotate(-90 69.1 113.5)">RC</text>
<text x="148" y="108.9">XT60-OUT</text>
<text x="66.6" y="114.7" transform="rotate(-90 66.6 114.7)">18K0</text>
<text x="121.2" y="115.4" transform="rotate(-90 121.2 115.4)">2R2</text>
<text x="123.6" y="115.6" transform="rotate(-90 123.6 115.6)">RSN</text>
<text x="151.3" y="117.1">OUT</text>
<text x="73.9" y="121.7">IC1</text>
<text x="88.2" y="121.7">L6726A</text>
<text x="122.7" y="122.8">3.3n</text>
<text x="122.7" y="120.1">CSN</text>
<text x="130.3" y="122.5">330u</text>
<text x="130.3" y="120">COUT1</text>
<text x="135.4" y="122.5">330u</text>
<text x="135.4" y="120">COUT2</text>
<text x="57" y="130.7">GND</text>
<text x="111.5" y="129.4">GND</text>
<text x="120.6" y="129.4">GND</text>
<text x="133.6" y="129.4">GND</text>
<text x="146.6" y="129.4">GND</text>
</g>
<g font-size="1.1" fill="#808080">
<text x="51.1" y="73.4">1</text>
<text x="51.1" y="76">4</text>
<text x="53" y="74">VIN</text>
<text x="53" y="76.6">|SHDN</text>
<text x="58.2" y="74">VOUT</text>
<text x="62.4" y="73.4">5</text>
<text x="62.4" y="83.8">3</text>
<text x="149.8" y="79.9">+</text>
<text x="150.2" y="82.5">-</text>
<text x="56.9" y="86.1" transform="rotate(-90 56.9 86.1)">2</text>
<text x="57.4" y="84.1" transform="rotate(-90 57.4 84.1)">GND</text>
<text x="59.6" y="84.4">NC</text>
<text x="73.2" y="92.9">6</text>
<text x="75.1" y="93.5">FB</text>
<text x="85.4" y="90.3" transform="rotate(-90 85.4 90.3)">5</text>
<text x="86" y="93.7" transform="rotate(-90 86 93.7)">VCC</text>
<text x="93.3" y="93.5">BOOT</text>
<text x="97.4" y="92.9">1</text>
<text x="73.2" y="102">7</text>
<text x="97.4" y="102">2</text>
<text x="75.1" y="102.6">COMP</text>
<text x="92.7" y="102.6">UGATE</text>
<text x="92.8" y="111.6">PHASE</text>
<text x="97.4" y="111.1">8</text>
<text x="149.8" y="111.1">+</text>
<text x="150.2" y="113.7">-</text>
<text x="73.2" y="117.6">3</text>
<text x="75.1" y="118.1">GND</text>
<text x="91" y="118.1">LGATE/OC</text>
<text x="97.4" y="117.6">4</text>
</g>
<g font-size=".9" fill="#800000">
<text x="109.3" y="117.3">G</text>
<text x="111.8" y="115.1">D</text>
<text x="111.8" y="118.4">S</text>
</g>
<g font-size=".7" fill="#808080">
<text x="128.1" y="110.6" transform="rotate(-90 128.1 110.6)">L</text>
<text x="129" y="110.6" transform="rotate(-90 129 110.6)">3R3</text>
</g>
</svg>
